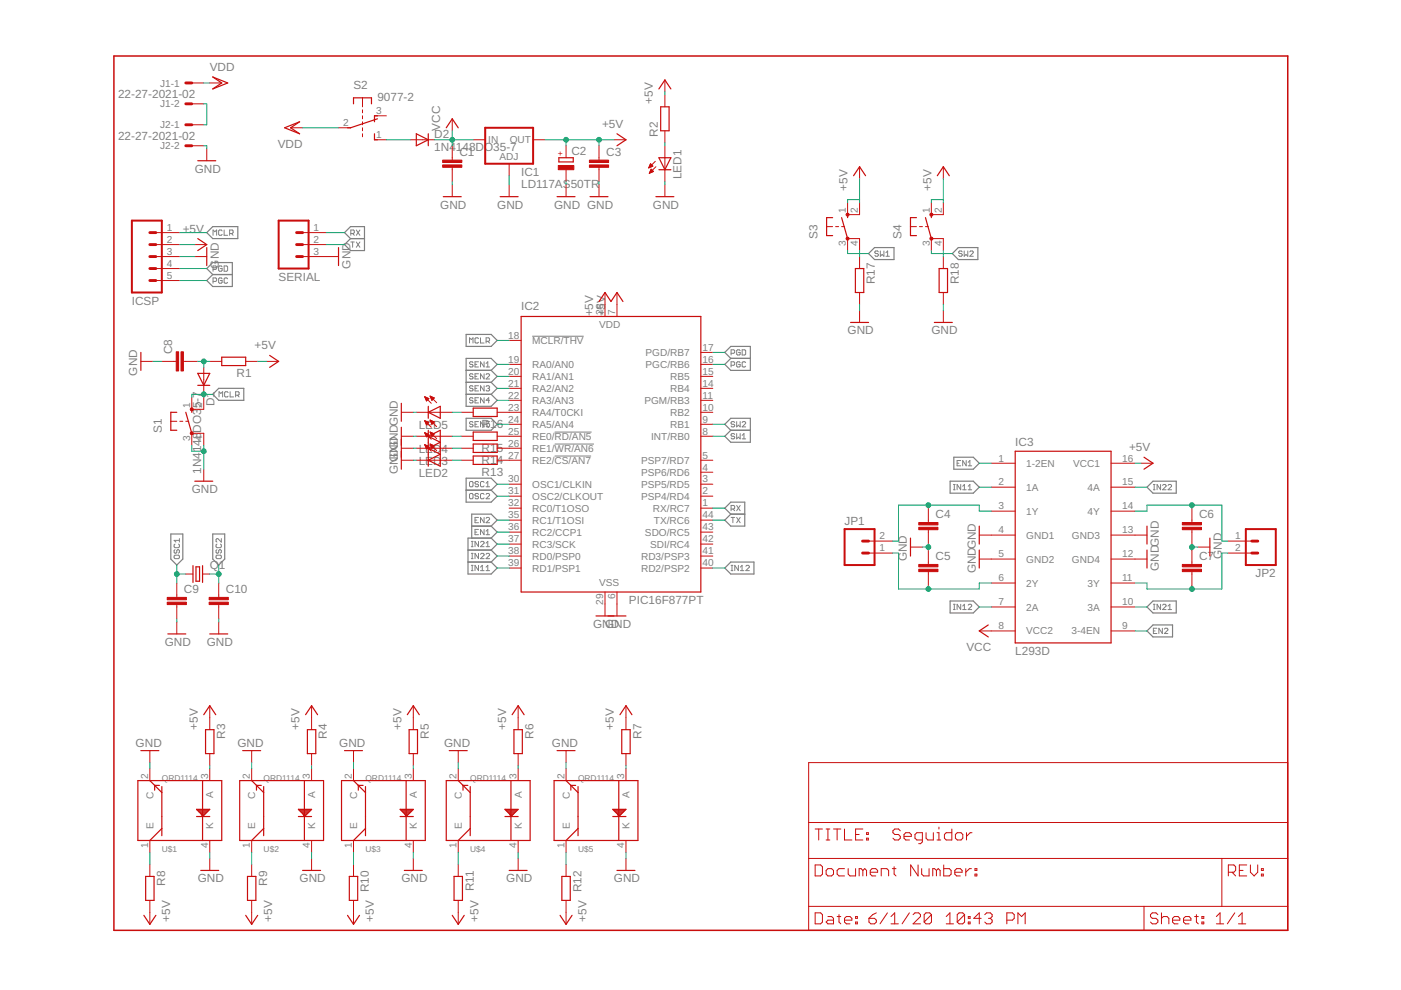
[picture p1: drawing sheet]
<svg xmlns="http://www.w3.org/2000/svg" width="297mm" height="210mm" viewBox="0 0 297 210" stroke-linecap="round" stroke-linejoin="round" font-family="sans-serif">
<g fill="none" stroke="#808080" stroke-width=".21">
<path d="M45.2 49.9v-1.1l.4 .3 .3-.3v1.1M45.2 57.1h.5l.2-.2v-.3l-.2-.2h-.5v1.1M45.2 59.7h.5l.2-.2v-.4l-.2-.2h-.5v1.1M47.1 49l-.2-.2h-.4l-.1 .2v.7l.1 .2h.4l.2-.2M47.1 56.6l-.2-.2h-.4l-.1 .2v.7l.1 .2h.4l.2-.2v-.4h-.4M47.1 59.1l-.2-.2h-.4l-.1 .2v.8l.1 .1h.4l.2-.1v-.4h-.4M47.5 48.8v1.1h.8M47.5 56.4h.6l.2 .2v.7l-.2 .2h-.6zM48.3 59.1l-.2-.2h-.4l-.2 .2v.8l.2 .1h.4l.2-.1M48.7 49.5h.6l.1-.2-.1-.5h-.6v1.1M49.1 49.5l.3 .4M74.4 49.5h.6l.1-.2-.1-.5h-.6v1.1"/>
<path d="M74.4 51.3h.7M74.8 51.3v1.1M74.8 49.5l.3 .4M75.5 51.3l.8 1.1M75.5 48.8l.8 1.1M76.3 51.3l-.8 1.1M76.3 48.8l-.8 1.1M186.2 53.4l-.1-.2h-.4l-.2 .2 .2 .4h.4l.1 .2-.1 .3h-.4l-.2-.2M186.6 53.2v1.1l.4-.3 .4 .3v-1.1M187.8 54.3h.8M187.8 53.6l.4-.4v1.1M204 53.4l-.2-.2h-.3l-.2 .2 .2 .4h.3l.2 .2-.2 .3h-.3l-.2-.2"/>
<path d="M204.4 53.2v1.1l.4-.3 .4 .3v-1.1M205.6 53.4l.2-.2h.4l.2 .2-.8 .9h.8M99.5 72.7v-1.1l.4 .4 .4-.4v1.1M100.3 76.9l-.2-.2-.6 .2 .2 .4h.4l.2 .1-.2 .4-.6-.2M100.3 79.4l-.2-.2-.6 .2 .2 .4h.4l.2 .2-.2 .3-.6-.1M100.7 77.3h.4M100.7 79.8h.4M101.5 71.8l-.2-.2h-.4l-.2 .2v.8l.2 .1h.4l.2-.1M101.5 76.7h-.8v1.1h.8M101.5 79.2h-.8v1.1h.8M101.9 71.6v1.1h.7M102.6 76.7v1.1l-.7-1.1v1.1"/>
<path d="M102.6 79.2v1.1l-.7-1.1v1.1M103.1 72.4h.5l.2-.2v-.4l-.2-.2h-.5v1.1M103.1 79.4l.1-.2h.4l.2 .2v.2l-.7 .7h.7M103.1 77.8h.7M103.1 77.1l.3-.4v1.1M103.4 72.4l.4 .3M112.8 71.3h11M155 74.9h.6l.2-.2v-.4l-.2-.1h-.6v1.1M155 77.4h.6l.2-.1v-.4l-.2-.2h-.6v1.1M156.9 74.3l-.2-.1-.5 .1v.8l.5 .2 .2-.2v-.4h-.4M156.9 76.9l-.2-.2-.5 .2v.7l.5 .2 .2-.2v-.3h-.4M157.4 74.2h.5l.2 .1v.8l-.2 .2h-.5z"/>
<path d="M158.1 76.9l-.2-.2-.5 .2v.7l.1 .2 .6-.2M46.4 84.2v-1.1l.4 .3 .4-.3v1.1M48.4 83.2l-.2-.1h-.4l-.2 .1v.8l.2 .2h.4l.2-.2M48.8 83.1v1.1h.7M50 83.8h.5l.2-.2v-.4l-.2-.1h-.5v1.1M50.3 83.8l.4 .4M100.3 82l-.2-.2-.6 .2 .2 .3h.4l.2 .2-.2 .4-.6-.2M100.3 84.5l-.2-.2-.6 .2 .2 .4h.4l.2 .2-.2 .3-.6-.1M100.3 89.6l-.2-.2h-.4l-.2 .2v.2l.2 .2h.4l.2 .3-.2 .2h-.4l-.2-.2M100.7 84.9h.4M100.7 90h.4M100.7 82.3h.4"/>
<path d="M101.5 81.8h-.8v1.1h.8M101.5 84.3h-.8v1.1h.8M101.5 89.4h-.8v1.1h.8M102.6 81.8v1.1l-.7-1.1v1.1M102.6 84.3v1.1l-.7-1.1v1.1M102.6 89.4v1.1l-.7-1.1v1.1M103.1 82l.1-.2h.4l.2 .2-.2 .3M103.4 82.3h.2M103.6 82.3l.2 .2-.2 .4h-.4l-.1-.2M103.8 89.4h-.7v.6l.3-.2 .4 .2v.3l-.2 .2h-.4l-.1-.2M103.8 84.9h-.7l.5-.6v1.1M117.6 91.6h7.8"/>
<path d="M117.6 94.1h8.3M117.6 96.7h7.7M155.8 89.6l-.2-.2h-.4l-.2 .4 .2 .2h.4l.2 .3-.2 .2h-.4l-.2-.2M155.8 92.1l-.2-.2h-.4l-.2 .4 .2 .2h.4l.2 .4-.2 .1h-.4l-.2-.1M156.2 89.4v1.1l.3-.4 .4 .4v-1.1M156.2 91.9v1.1l.3-.3 .4 .3v-1.1M157.4 89.6l.1-.2h.4l.2 .2v.2l-.7 .7h.7M157.4 93h.7M157.4 92.3l.3-.4v1.1M202.9 98.2h.4M203.7 97.6h-.8v1.2h.8M204.9 97.6v1.2l-.8-1.2v1.2"/>
<path d="M205.3 98l.3-.4v1.2M205.3 98.8h.7M37.1 115.4l-.2 .1v.4l.2 .2h.7l.2-.2v-.4l-.2-.1M37.1 116.5l-.2 .2v.4l.2 .2 .4-.2v-.4l.2-.2 .3 .2v.4l-.2 .2M37.1 117.7h.7l.2 .2v.4l-.2 .1h-.7l-.2-.1v-.4zM38 114.2v.7M38 114.6h-1.1l.4 .3M45.8 117.9l.2-.2h.7l.2 .2v.4l-.2 .1h-.7l-.2-.1zM46 116.5l-.2 .2v.4l.2 .2 .4-.2v-.4l.2-.2 .3 .2v.4l-.2 .2M46 115.4l-.2 .1v.4l.2 .2h.7l.2-.2v-.4l-.2-.1M46.9 114.2v.7l-.7-.7-.4 .2v.4l.2 .1M99.7 102.1h.4l.2 .2v.7l-.2 .2h-.4l-.2-.2v-.7z"/>
<path d="M99.7 104.6h.4l.2 .2v.8l-.2 .1h-.4l-.2-.1v-.8zM99.9 118.4h.4M99.9 119.9h.4M99.9 115.9h.4M99.9 114.8h.4M99.9 117.3h.4M100.1 114.8v1.1M100.1 117.3v1.1M100.1 119.9v1.1M100.7 112.8h.4M100.7 110.3h.4M101.5 102.3l-.2-.2h-.4l-.2 .2 .2 .4h.4l.2 .1-.2 .4h-.4l-.2-.2"/>
<path d="M101.5 104.8l-.2-.2h-.4l-.2 .2 .2 .4h.4l.2 .2-.2 .3h-.4l-.2-.1M101.5 109.7h-.8v1.1h.8M101.5 112.2h-.8v1.2h.8M101.5 114.8v1.1l-.8-1.1v1.1M101.5 117.3v1.1l-.8-1.1v1.1M101.5 119.9v1.1l-.8-1.1v1.1M101.9 117.5l.2-.2h.3l.2 .2v.2l-.7 .7h.7M101.9 115l.2-.2h.3l.2 .2v.2l-.7 .7h.7M102.6 102.3l-.2-.2h-.3l-.2 .2v.7l.2 .2h.3l.2-.2M102.6 104.8l-.2-.2h-.3l-.2 .2v.8l.2 .1h.3l.2-.1M102.6 109.7v1.1l-.7-1.1v1.1M102.6 112.2v1.2l-.7-1.2v1.2"/>
<path d="M103.1 104.8l.1-.2h.4l.2 .2v.2l-.7 .7h.7M103.1 109.9l.1-.2h.4l.2 .2v.2l-.7 .7h.7M103.1 117.5l.1-.2h.4l.2 .2v.2l-.7 .7h.7M103.1 103.2h.7M103.1 102.5l.3-.4v1.1M103.1 112.6l.3-.4v1.2M103.1 115.2l.3-.4v1.1M103.1 113.4h.7M103.1 115.9h.7M155 107.9h.6l.2-.2v-.3l-.2-.2h-.6v1.1M155 119.9h.4M155 109.7h.8"/>
<path d="M155.2 119.9v1.1M155.4 109.7v1.1M155.4 107.9l.4 .4M156.2 109.7l.7 1.1M156.2 107.2l.7 1.1M156.5 119.9v1.1l-.7-1.1v1.1M156.9 109.7l-.7 1.1M156.9 107.2l-.7 1.1M202.1 103.8h.4M202.1 102.7h.4M202.3 102.7v1.1M203.7 102.7v1.1l-.8-1.1v1.1"/>
<path d="M204.1 103.1l.4-.4v1.1M204.1 103.8h.8M205.3 103.8h.7M205.3 103.1l.3-.4v1.1M244.5 103.8h.4M244.5 102.7h.4M244.7 102.7v1.1M246.1 102.7v1.1l-.8-1.1v1.1M246.5 102.9l.2-.2h.3l.2 .2v.2l-.7 .7h.7M247.6 102.9l.2-.2h.4l.2 .2v.2l-.8 .7h.8M99.9 121h.4M101.9 121h.7"/>
<path d="M101.9 120.2l.4-.3v1.1M103.1 120.2l.3-.3v1.1M103.1 121h.7M155 121h.4M157 121h.7M157 120.2l.3-.3v1.1M158.1 120.1l.2-.2h.4l.2 .2v.1l-.8 .8h.8M202.1 129.2h.4M202.1 128.1h.4M202.3 128.1v1.1M203.7 128.1v1.1l-.8-1.1v1.1M204.1 129.2h.8"/>
<path d="M204.1 128.5l.4-.4v1.1M205.3 128.3l.2-.2h.3l.2 .2v.2l-.7 .7h.7M244.5 129.2h.4M244.5 128.1h.4M244.5 133.8h.4M244.7 128.1v1.1M245.3 133.2h-.8v1.1h.8M246.1 128.1v1.1l-.8-1.1v1.1M246.4 133.2v1.1l-.7-1.1v1.1M246.5 128.3l.2-.2h.3l.2 .2v.2l-.7 .7h.7M246.9 133.4l.2-.2h.3l.2 .2v.2l-.7 .7h.7M247.6 129.2h.8"/>
<path d="M247.6 128.5l.4-.4v1.1"/>
</g>
<g fill="none" stroke="#808080" stroke-width=".25">
<path d="M43.8 49.3l1.3-1.3h5.3v2.6h-5.3zM43.8 56.9l1.3-1.2h4.2v5h-4.2l-1.3-1.2 1.3-1.3zM45.1 58.2h4.2M73 49.3l1.3-1.3h3v5.1h-3l-1.3-1.2 1.3-1.3zM74.3 50.6h3M185.4 52.5h4.1v2.5h-4.1l-1.3-1.2zM201.9 53.8l1.3-1.3h4.1v2.5h-4.1zM98.8 70.9h5.3l1.3 1.3-1.3 1.2h-5.3zM98.8 78.5h5.3M104.1 78.5l1.3-1.2-1.3-1.3h-5.3v10.1h5.3l1.3-1.2-1.3-1.3M104.1 78.5l1.3 1.3-1.3 1.3M153.7 74.7l1.2-1.3h4.2v5.1h-4.2l-1.2-1.2 1.2-1.3z"/>
<path d="M154.9 76h4.2M45.1 83.6l1.3-1.3h5.3v2.6h-5.3zM98.8 88.7h5.3l1.3 1.3-1.3 1.2h-5.3zM98.8 81.1h5.3M98.8 83.6h5.3M104.1 81.1l1.3 1.2-1.3 1.3M153.7 90l1.2-1.3h4.2v5.1h-4.2l-1.2-1.3 1.2-1.3zM154.9 91.2h4.2M202.2 96.9h4.2l1.2 1.3-1.2 1.3h-4.2zM36.2 113.2h2.6v5.3l-1.3 1.3-1.3-1.3zM45.1 113.2h2.5v5.3l-1.2 1.3-1.3-1.3zM98.8 101.4h5.3l1.3 1.3-1.3 1.2 1.3 1.3-1.3 1.3h-5.3z"/>
<path d="M98.8 103.9h5.3M99.2 119.2h4.9M99.2 116.6h4.9M100 111.5h4.1M104.1 114.1h-4.9v7.6h4.9l1.3-1.3-1.3-1.2M104.1 111.5l1.3 1.3-1.3 1.3M104.1 111.5l1.3-1.2-1.3-1.3h-4.1v5.1M104.1 114.1l1.3 1.3-1.3 1.2M104.1 116.6l1.3 1.3-1.3 1.3M153.7 107.7l1.2-1.2h3v5h-3l-1.2-1.2 1.2-1.3zM154.9 109h3M201.4 102h5l1.2 1.3-1.2 1.3h-5z"/>
<path d="M243.2 103.3l1.3-1.3h4.9v2.6h-4.9zM153.7 120.4l1.2-1.2h5v2.5h-5zM201.4 127.4h5l1.2 1.3-1.2 1.3h-5zM243.2 128.7l1.3-1.3h4.9v2.6h-4.9zM243.2 133.8l1.3-1.3h4.1v2.5h-4.1z"/>
</g>
<path d="M24.2 11.9h248.8v185.4h-248.8z" fill="none" stroke="#c90d0c" stroke-width=".32"/>
<g fill="none" stroke="#c90d0c" stroke-width=".21">
<path d="M40.7 17.6h2.5M44.5 17.6h2.5M141 17v2.5M40.7 22h2.5M40.7 26.5h2.5M40.7 30.9h2.5M43.8 31.5v2.6M61.6 27.1h2.6M71.8 27.1h2.5M76.9 20.7v1.9M76.9 23.3v.6M76.9 24.6v.6"/>
<path d="M76.9 25.8v.7M76.9 27.1v.6M76.9 28.4v.6M79.4 29.6h2.5M79.4 24.6h2.5M87 29.6h5.1M95.9 25.2v2.5M95.9 30.9v3.1M95.9 35.5v3M95.9 39.2v2.5M100.3 29.6h2.6M107.9 34.7v2.6"/>
<path d="M107.9 39.2v2.5M113 29.6h2.6M120 30.9v2.5M120 36v2.5M120 39.2v2.5M127 30.9v3.1M127 35.5v3M127 39.2v2.5M130.2 29.6h2.5M137.6 35.5h.2M137.6 35.4h.5M137.7 35.3h.7"/>
<path d="M137.7 36.7h.1M137.7 36.6h.4M137.8 35.1h.5M137.8 35h.4M137.8 36.5h.5M137.8 34.9h.3M137.8 36.3h.7M137.9 34.8h.1M137.9 36.2h.5M137.9 34.7l.5 .5-.9 .4zM137.9 36.1h.4M138 36h.2"/>
<path d="M138.6 36.4l-.6-.5-.3 .8M138.6 36.4l-.9 .3M138.9 34.2l-1.4 1.4M139.1 35.3l-1.4 1.4M141 20.1v2.5M141 27.7v2.6M141 30.9v7.6M141 39.2v2.5M182.2 35.3v2.6M200 35.3v2.6M33 51.9h5.1M33 54.4h5.1"/>
<path d="M33 49.3h5.1M33 56.9h5.1M33 59.5h5.1M41.3 51.9h2.5M41.3 54.4h2.5M64.2 51.9h5M64.2 54.4h7.6M64.2 49.3h5M175.3 48h1.2M177.2 48h.6M178.4 48h.7M179.7 43v2.5h2.5v-2.5"/>
<path d="M179.7 53.1v-2.5h2.5v2.5M182.2 54.4v2.5M193 48h1.3M194.9 48h.7M196.2 48h.6M197.5 43v2.5h2.5v-2.5M197.5 53.1v-2.5h2.5v2.5M200 54.4v2.5M29.9 76.6h2.5M34.3 76.6h3.1M38.9 76.6h3M43.2 77.9v5.1"/>
<path d="M44.5 76.6h2.5M52.1 76.6h2.5M56.5 76.6h2.6M107.9 72.2h2.6M107.9 77.3h2.6M107.9 79.8h2.6M128.3 62v5.1M130.8 62v5.1M148.6 77.3h2.5M148.6 79.8h2.5M148.6 74.7h2.5M182.2 62v2.6"/>
<path d="M182.2 65.8v2.6M200 62v2.6M200 65.8v2.6M36.2 89.3h1.3M38.1 89.3h.7M39.4 89.3h.6M40.7 84.2v2.6h2.5v-2.6M40.7 94.4v-2.5h2.5v2.5M43.2 99.5v2.5M85.1 87.4h2.5M85.1 92.5h2.5M85.1 95h2.5"/>
<path d="M85.1 97.6h2.5M88.3 87.4h7.6M88.3 92.5h7.6M88.3 95h7.6M88.3 97.6h7.6M90 94.3l1.4 1.4M90 94.3l.9 .4-.5 .5zM90 91.7l1.4 1.4M90 91.7l.9 .4-.5 .5zM90 89.2l1.4 1.4M90 89.2l.9 .4-.5 .5zM90 84.1l1.4 1.4"/>
<path d="M90 84.1l.9 .4-.5 .5zM90.1 89.3h.2M90.1 94.4h.2M90.1 91.8h.2M90.1 84.2h.2M90.1 94.5h.4M90.1 91.9h.5M90.1 89.4h.5M90.1 84.3h.5M90.2 94.6h.6M90.2 92.1h.6M90.2 89.5h.6"/>
<path d="M90.2 84.5h.7M90.3 94.7h.6M90.3 92.2h.6M90.3 89.7h.6M90.3 84.6h.5M90.3 94.8h.4M90.3 92.3h.4M90.3 89.8h.4M90.3 84.7h.4M90.3 95h.3M90.4 84.8h.2M90.4 92.4h.2"/>
<path d="M90.4 89.9h.2M90.4 95.1h.1M90.4 92.6h.1M90.4 90h.1M90.4 85h.1M91.2 94.1l1.4 1.4M91.2 94.1l.9 .4-.5 .5zM91.2 91.6l1.4 1.4M91.2 91.6l.9 .4-.5 .5zM91.2 89.1l1.4 1.4M91.2 89.1l.9 .4-.5 .5zM91.2 84l1.4 1.4"/>
<path d="M91.2 84l.9 .4-.5 .5M91.2 84l.4 .9M91.2 94.2h.2M91.2 91.7h.2M91.2 89.2h.2M91.2 84.1h.3M91.3 89.3h.4M91.3 94.4h.4M91.3 91.8h.4M91.3 84.2h.5M91.3 94.5h.7M91.3 91.9h.7"/>
<path d="M91.3 89.4h.7M91.4 84.3h.6M91.4 94.6h.6M91.4 92.1h.6M91.4 89.5h.6M91.4 84.5h.6M91.4 94.7h.5M91.4 92.2h.5M91.4 89.7h.5M91.5 84.6h.4M91.5 94.8h.3M91.5 92.3h.3"/>
<path d="M91.5 89.8h.3M91.5 84.7h.2M91.5 95h.2M91.5 92.4h.1M91.5 89.9h.1M91.6 84.8h.1M97.8 87.4h2.5M97.8 92.5h2.5M97.8 95h2.5M97.8 97.6h2.5M105.4 87.4h5.1M105.4 92.5h5.1"/>
<path d="M105.4 95h5.1M105.4 97.6h5.1M107.9 82.3h2.6M107.9 84.9h2.6M107.9 90h2.6M148.6 82.3h2.5M148.6 84.9h2.5M148.6 87.4h2.5M148.6 90h2.5M148.6 92.5h2.5M148.6 97.6h2.5M210.2 98.2h5"/>
<path d="M235.6 98.2h5M241.9 98.2h2.6M107.9 102.7h2.6M107.9 105.2h2.6M107.9 107.7h2.6M107.9 110.3h2.6M107.9 112.8h2.6M107.9 115.4h2.6M107.9 117.9h2.6M148.6 102.7h2.5M148.6 105.2h2.5M148.6 107.7h2.5"/>
<path d="M148.6 110.3h2.5M148.6 112.8h2.5M148.6 115.4h2.5M148.6 117.9h2.5M148.6 100.1h2.5M184.1 117.3h5.1M184.1 114.7h5.1M193 116h2.6M196.8 107.7v3.1M196.8 112.3v3.1M196.8 116.6v3.1M207.6 113.5h7.6"/>
<path d="M207.6 118.5h7.6M210.2 103.3h5M210.2 108.4h5M235.6 103.3h5M235.6 108.4h5M235.6 113.5h7.6M235.6 118.5h7.6M252.7 107.7v3.1M252.7 112.3v3.1M252.7 116.6v3.1M254 116h2.5M260.3 117.3h5.1"/>
<path d="M260.3 114.7h5.1M37.5 123.6v3.1M37.5 128.2v3M37.5 131.9v2.5M39.4 121.7h1.5M42.9 121.7h1.6M46.4 123.6v3.1M46.4 128.2v3M46.4 131.9v2.5M107.9 120.4h2.6M128.3 125.5v5.1M130.8 125.5v5.1"/>
<path d="M148.6 120.4h2.5M196.8 121.2v3M207.6 133.8h7.6M210.2 123.6h5M210.2 128.7h5M235.6 123.6h5M235.6 128.7h5M235.6 133.8h5M252.7 121.2v3M31.8 159.2v2.5M44.5 149.6v5.1M44.5 159.8v2.5"/>
<path d="M53.4 159.2v2.5M66.1 149.6v5.1M66.1 159.8v2.5M75 159.2v2.5M87.6 149.6v5.1M87.6 159.8v2.5M97.2 159.2v2.5M109.9 149.6v5.1M109.9 159.8v2.5M120 159.2v2.5M132.7 149.6v5.1M132.7 159.8v2.5"/>
<path d="M31.8 163v2.5M31.8 178.2v2.5M44.5 163v2.5M44.5 178.2v2.5M53.4 163v2.5M53.4 178.2v2.5M66.1 163v2.5M66.1 178.2v2.5M75 163v2.5M75 178.2v2.5M87.6 163v2.5M87.6 178.2v2.5"/>
<path d="M97.2 163v2.5M97.2 178.2v2.5M109.9 163v2.5M109.9 178.2v2.5M120 163v2.5M120 178.2v2.5M132.7 163v2.5M132.7 178.2v2.5M171.4 161.7h101.6v35.6h-101.6zM171.4 174.4h101.6M172.8 175.8h1.6M173.6 175.8v2.3"/>
<path d="M175.2 175.8h.7M175.2 178.1h.7M175.5 175.8v2.3M176.7 175.8h1.6M177.5 175.8v2.3M179 175.8v2.3h1.6M181.4 176.9h.8M182.9 175.8h-1.5v2.3h1.5M183.7 177.7h.4v.4h-.4zM183.7 176.6h.4v.3h-.4zM190.9 176.1l-.4-.3h-.8l-.4 .3v.5l.4 .3h.8l.4 .4v.4l-.4 .4h-.8l-.4-.4M191.7 177.3h1.5v-.4l-.4-.3h-.8l-.3 .3v.8l.3 .4h.8"/>
<path d="M195.6 178.1h-1.2l-.4-.4v-.8l.4-.3h1.2v1.9l-.4 .4h-.4M196.3 176.6v1.1l.4 .4h1.2v-1.5M198.7 178.1h.8M198.7 176.6h.4v1.5M199.1 175.4v.4M201.8 175.8v2.3h-1.2l-.4-.4v-.8l.4-.3h1.2M202.6 176.9l.4-.3h.8l.3 .3v.8l-.3 .4h-.8l-.4-.4zM204.9 176.6v1.5M206.1 176.6h-.4l-.8 .7M31.8 183.3v2.5M31.8 190.9v5.1M44.5 182v2.6"/>
<path d="M53.4 183.3v2.5M53.4 190.9v5.1M66.1 182v2.6M75 183.3v2.5M75 190.9v5.1M87.6 182v2.6M97.2 183.3v2.5M97.2 190.9v5.1M109.9 182v2.6M120 183.3v2.5M120 190.9v5.1M132.7 182v2.6"/>
<path d="M171.4 182h101.6M171.4 192.2h101.6M172.8 183.4h1.2l.4 .4v1.5l-.4 .4h-1.2zM172.8 193.5h1.2l.4 .4v1.6l-.4 .4h-1.2zM175.2 184.6l.3-.4h.8l.4 .4v.7l-.4 .4h-.8l-.3-.4zM175.5 194.3h.8l.4 .4v1.2h-1.2l-.3-.4 .3-.4h1.2M177.5 194.3h.8M177.9 193.9v1.6l.4 .4M179 195.1h1.6v-.4l-.4-.4h-.7l-.5 .4v.8l.5 .4h.7M179 184.2h-1.1l-.4 .4v.7l.4 .4h1.1M179.8 184.2v1.1l.4 .4h1.2v-1.5M181.4 195.5h.4v.4h-.4z"/>
<path d="M181.4 194.3h.4v.4h-.4zM182.9 184.6l-.3-.4h-.4v1.5M182.9 184.6l.4-.4 .4 .4v1.1M182.9 184.6v1.1M184.2 194.7h1.2l.4 .4v.4l-.4 .4h-.8l-.4-.4zM184.5 184.9h1.6v-.3l-.4-.4h-.8l-.4 .4v.7l.4 .4h.8M185.8 193.5l-.8 .4-.8 .8M186.8 185.7v-1.5h1.2l.4 .4v1.1M188.2 193.5l-1.6 2.4M188.9 195.9h1.6M188.9 194.3l.8-.8v2.4M189.2 184.2h.8"/>
<path d="M189.6 183.8v1.5l.4 .4M192.8 193.5l-1.5 2.4M193.6 193.9l.4-.4h.8l.4 .4v.4l-1.6 1.6h1.6M194.6 183.4v2.3l-1.5-2.3v2.3M195.4 184.2v1.1l.4 .4h1.2v-1.5M197.5 193.9v1.6l-.4 .4h-.8l-.4-.4M197.5 193.9l-.4-.4h-.8l-.4 .4v1.6M197.5 193.9l-1.6 1.6M198.5 184.6l-.4-.4h-.3v1.5M198.5 184.6v1.1M198.5 184.6l.4-.4 .4 .4v1.1M200.1 183.4v2.3h1.2l.4-.4v-.7l-.4-.4h-1.2"/>
<path d="M200.6 195.9h1.6M200.6 194.3l.8-.8v2.4M202.4 184.9h1.6v-.3l-.4-.4h-.8l-.4 .4v.7l.4 .4h.8M204.5 193.9v1.6l-.4 .4h-.8l-.4-.4M204.5 193.9l-.4-.4h-.8l-.4 .4v1.6M204.5 193.9l-1.6 1.6M204.8 184.2v1.5M205.3 195.5h.4v.4h-.4zM205.3 194.3h.4v.4h-.4zM206 184.2h-.5l-.7 .7M206.7 185.3h.4v.4h-.4zM206.7 184.2h.4v.4h-.4z"/>
<path d="M208 194.7h-1.5l1.1-1.2v2.4M208.8 193.9l.4-.4h.8l.4 .4v.4l-.4 .4M209.6 194.7h.4M210 194.7l.4 .4v.4l-.4 .4h-.8l-.4-.4M213.5 195.1h1.2l.3-.4v-.8l-.3-.4h-1.2v2.4M215.8 195.9v-2.4l.8 .8 .8-.8v2.4M242.5 192.2v5.1M245.5 193.9l-.4-.4h-.8l-.4 .4v.4l.4 .4h.8l.4 .4v.4l-.4 .4h-.8l-.4-.4M246.3 194.7l.4-.4h.7l.4 .4v1.2M246.3 193.5v2.4M248.6 195.1h1.5v-.4l-.3-.4h-.8l-.4 .4v.8l.4 .4h.8M250.9 195.1h1.6v-.4l-.4-.4h-.8l-.4 .4v.8l.4 .4h.8"/>
<path d="M253.3 194.3h.8M253.7 193.9v1.6l.4 .4M254.8 195.5h.4v.4h-.4zM254.8 194.3h.4v.4h-.4zM257.9 195.9h1.5M257.9 194.3l.8-.8v2.4M259.1 182v10.2M260.4 184.9h1.2l.4-.3v-.8l-.4-.4h-1.2v2.3M261.2 184.9l.8 .8M261.8 193.5l-1.6 2.4M262.6 195.9h1.5M262.6 194.3l.8-.8v2.4"/>
<path d="M262.8 184.6h.7M264.3 183.4h-1.5v2.3h1.5M265.1 183.4v1.5l.8 .8 .8-.8v-1.5M267.4 185.3h.4v.4h-.4zM267.4 184.2h.4v.4h-.4z"/>
</g>
<path d="M102.9 27.1h10.1v7.6h-10.1zM28 46.8h6.3v15.2h-6.3zM59.1 46.8h6.3v10.1h-6.3zM179.1 112.2h6.3v7.6h-6.3zM264.1 112.2h6.4v7.6h-6.4z" fill="none" stroke="#c90d0c" stroke-width=".42"/>
<g fill="none" stroke="#c90d0c" stroke-width=".25">
<path d="M45.1 16.3l3.2 1.3-3.2 1.3 1.9-1.3zM139.7 18.9l1.3-1.9 1.2 1.9M41.9 34.1h3.8M60.3 27.1l3.2-1.3-1.9 1.3 1.9 1.3zM75 22v-1.3h3.8v1.3M79.4 28.4v1.2h.6M80 25.2l-5.7 1.9h-.6M80 24.6h-.6v1.2M88.3 28.4l2.5 1.2-2.5 1.3zM90.8 28.4v2.5M94.6 27.1l1.3-1.9 1.3 1.9M118.5 33.4h3v.9h-3z"/>
<path d="M130.8 28.4l1.9 1.2-1.9 1.3M139.7 33.4h2.5l-1.2 2.6zM139.7 36h2.5M140.1 22.6h1.8v5.1h-1.8zM181 37.3l1.2-2 1.3 2M198.7 37.3l1.3-2 1.3 2M41.9 50.6l1.9 1.3-1.9 1.2M43.8 52.5v3.8M71.8 52.5v3.8M94 41.7h3.8M106 41.7h3.9M118.1 41.7h3.8"/>
<path d="M125.1 41.7h3.8M139.1 41.7h3.8M176.5 46.1h-1.2v3.9h1.2M178.4 46.1l1.3 4.5M179.7 45.5v.6M181.4 56.9h1.7v5.1h-1.7zM194.3 46.1h-1.3v3.9h1.3M196.2 46.1l1.3 4.5M197.5 45.5v.6M199.1 56.9h1.8v5.1h-1.8zM29.9 74.7v3.8M41.9 79.2h2.6l-1.3 2.5z"/>
<path d="M47 75.7h5.1v1.8h-5.1zM57.2 75.4l1.9 1.2-1.9 1.3M110.5 67.1h38.1v58.4h-38.1zM127 63.9l1.3-1.9 1.2 1.9 1.3-1.9 1.3 1.9M180.3 68.4h3.8M198.1 68.4h3.8M37.5 87.4h-1.3v3.8h1.3M39.4 87.4l1.3 4.5M40.7 86.8v.6M41.9 81.7h2.6M85.1 85.5v3.8M85.1 90.6v8.9"/>
<path d="M90.8 86.1v2.6M90.8 91.2v7.6M90.8 92.5l2.5-1.3v7.6l-2.5-1.2 2.5-1.3-2.5-1.3 2.5-1.2zM90.8 87.4l2.5-1.3v2.6zM100.3 96.7h5.1v1.8h-5.1zM100.3 86.5h5.1v1.8h-5.1zM100.3 91.6h5.1v1.8h-5.1zM100.3 94.1h5.1v1.8h-5.1zM215.2 95.7h20.4v40.6h-20.4zM242.5 96.9l2 1.3-2 1.3M40.9 119.9v3.6M41.3 102h3.8"/>
<path d="M42.9 119.9v3.6M193 114.1v3.8M207.6 111.5v3.9M207.6 116.6v3.8M243.2 111.5v3.9M243.2 116.6v3.8M256.5 114.1v3.8M35.6 134.4h3.8M41.6 120.2h.7v3h-.7zM44.5 134.4h3.8M126.4 130.6h6.3M209.5 132.5l-1.9 1.3 1.9 1.2"/>
<path d="M29.9 159.2h3.8M43.2 151.5l1.3-1.9 1.2 1.9M43.6 154.7h1.8v5.1h-1.8zM51.5 159.2h3.8M64.8 151.5l1.3-1.9 1.2 1.9M65.2 154.7h1.8v5.1h-1.8zM73 159.2h3.9M86.4 151.5l1.2-1.9 1.3 1.9M86.7 154.7h1.8v5.1h-1.8zM95.2 159.2h3.9M108.6 151.5l1.3-1.9 1.2 1.9M109 154.7h1.7v5.1h-1.7z"/>
<path d="M118.1 159.2h3.8M131.4 151.5l1.3-1.9 1.3 1.9M131.8 154.7h1.8v5.1h-1.8zM29.2 165.5h17.8v12.7h-17.8zM31.8 165.5l2.5 2.5M33.8 166.5h-1v1M34.3 166.8v10.4M34.3 175.7l-2.5 2.5M41.7 173.1h2.8M41.7 171.6h2.8l-1.6 1.5-.2-.5zM41.8 171.7h2.6M42 171.9h2.2"/>
<path d="M42.2 172.1h1.7M42.4 172.4h1.3M42.7 172.6h.8M42.8 172.8h.5M42.9 173h.1M42.9 165.5v12.7M50.8 165.5h17.8v12.7h-17.8zM53.4 165.5l2.5 2.5M55.4 166.5h-1v1M55.9 166.8v10.4M55.9 175.7l-2.5 2.5M63.3 173.1h2.8"/>
<path d="M63.3 171.6h2.8l-1.6 1.5-.2-.5zM63.4 171.7h2.6M63.6 171.9h2.1M63.8 172.1h1.7M64 172.4h1.3M64.2 172.6h.9M64.4 172.8h.5M64.5 173h.1M64.5 165.5v12.7M72.4 165.5h17.8v12.7h-17.8zM75 165.5l1 1M76 166.5h1"/>
<path d="M76 166.5l1.5 1.5M76 166.5v1M77.5 166.8v10.4M77.5 175.7l-2.5 2.5M84.8 173.1h2.8M84.8 171.6h2.8l-1.5 1.5-.2-.5zM84.9 171.7h2.6M85.2 171.9h2.1M85.4 172.1h1.7M85.6 172.4h1.3M85.8 172.6h.9M86 172.8h.4"/>
<path d="M86.1 173h.1M86.1 165.5v12.7M94.6 165.5h17.8v12.7h-17.8zM97.2 165.5l2.5 2.5M99.2 166.5h-1v1M99.7 166.8v10.4M99.7 175.7l-2.5 2.5M107.1 173.1h2.8M107.1 171.6h2.8l-1.6 1.5-.2-.5zM107.2 171.7h2.6M107.4 171.9h2.1M107.6 172.1h1.7"/>
<path d="M107.8 172.4h1.3M108.1 172.6h.8M108.2 172.8h.4M108.3 173h.1M108.3 165.5v12.7M117.5 165.5h17.8v12.7h-17.8zM120 165.5l2.6 2.5M122 166.5h-1v1M122.6 166.8v10.4M122.6 175.7l-2.6 2.5M129.9 173.1h2.8M129.9 171.6h2.8l-1.5 1.5-.3-.5z"/>
<path d="M130 171.7h2.6M130.2 171.9h2.2M130.5 172.1h1.7M130.7 172.4h1.3M130.9 172.6h.8M131 172.8h.5M131.1 173h.2M131.2 165.5v12.7M30.5 194.1l1.3 1.9 1.2-1.9M30.9 185.8h1.8v5.1h-1.8zM42.6 184.6h3.8M52.1 194.1l1.3 1.9 1.2-1.9"/>
<path d="M52.5 185.8h1.8v5.1h-1.8zM64.2 184.6h3.8M73.7 194.1l1.3 1.9 1.2-1.9M74.1 185.8h1.7v5.1h-1.7zM85.7 184.6h3.8M95.9 194.1l1.3 1.9 1.2-1.9M96.3 185.8h1.7v5.1h-1.7zM107.9 184.6h3.9M118.7 194.1l1.3 1.9 1.3-1.9M119.1 185.8h1.8v5.1h-1.8zM130.8 184.6h3.8"/>
</g>
<g fill="#c90d0c" stroke="#c90d0c" stroke-width=".21">
<path d="M93.9 35h4v.5h-4z"/>
<path d="M93.9 34h4v.5h-4z"/>
<path d="M118.4 35.1h3.3v.9h-3.3z"/>
<path d="M125 35h4v.5h-4z"/>
<path d="M125 34h4v.5h-4z"/>
<path d="M194.8 111.8h4.1v.5h-4.1z"/>
<path d="M194.8 110.8h4.1v.5h-4.1z"/>
<path d="M194.8 120.7h4.1v.5h-4.1z"/>
<path d="M194.8 119.7h4.1v.5h-4.1z"/>
<path d="M250.7 111.8h4v.5h-4z"/>
<path d="M250.7 110.8h4v.5h-4z"/>
<path d="M250.7 120.7h4v.5h-4z"/>
<path d="M250.7 119.7h4v.5h-4z"/>
<path d="M38.4 74.6h.5v4.1h-.5z"/>
<path d="M37.4 74.6h.5v4.1h-.5z"/>
<path d="M35.5 127.7h4v.5h-4z"/>
<path d="M35.5 126.7h4v.5h-4z"/>
<path d="M44.3 127.7h4.1v.5h-4.1z"/>
<path d="M44.3 126.7h4.1v.5h-4.1z"/>
</g>
<g fill="none" stroke="#c90d0c" stroke-width=".61">
<path d="M39.4 17.6h1.3M39.4 22h1.3M39.4 26.5h1.3M39.4 30.9h1.3M31.8 54.4h1.2M31.8 51.9h1.2M31.8 49.3h1.2M31.8 59.5h1.2M31.8 56.9h1.2M62.9 54.4h1.3M62.9 51.9h1.3M62.9 49.3h1.3"/>
<path d="M182.9 114.7h1.2M182.9 117.3h1.2M265.4 114.7h1.3M265.4 117.3h1.3"/>
</g>
<g fill="#c90d0c" stroke="#c90d0c" stroke-width=".21">
<path d="M197.2 50.4h.5v.4h-.5z" fill-rule="evenodd"/>
<path d="M197.2 45.3h.5v.4h-.5z" fill-rule="evenodd"/>
<circle cx="40.7" cy="91.9" r=".33"/>
<circle cx="40.7" cy="86.8" r=".33"/>
<circle cx="179.7" cy="50.6" r=".33"/>
<circle cx="179.7" cy="45.5" r=".33"/>
</g>
<g fill="none" stroke="#0dab76" stroke-width=".21">
<path d="M43.2 17.6h1.3M141 19.5v.6M43.2 30.9h.6v.6M43.2 22h.6v4.5h-.6M64.2 27.1h7.6M81.9 29.6h5.1M92.1 29.6h8.2M95.9 27.7v3.2M95.9 38.5v.7M107.9 37.3v1.9M115.6 29.6h14.6M120 29.6v1.3"/>
<path d="M120 38.5v.7M127 29.6v1.3M127 38.5v.7M141 30.3v.6M141 38.5v.7M182.2 37.9v5.1M200 37.9v5.1M38.1 51.9h3.2M38.1 54.4h3.2M38.1 49.3h5.7M38.1 56.9h5.7M38.1 59.5h5.7"/>
<path d="M69.2 51.9h3.8M69.2 49.3h3.8M179.7 53.1v.7h4.4M182.2 53.1v1.3M182.2 42.3h-2.5v.7M197.5 53.1v.7h4.4M200 42.3h-2.5v.7M200 53.1v1.3M32.4 76.6h1.9M41.9 76.6h2.6M43.2 76.6v1.3M54.6 76.6h1.9"/>
<path d="M105.4 72.2h2.5M105.4 77.3h2.5M105.4 79.8h2.5M151.1 74.7h2.6M151.1 77.3h2.6M182.2 64.6v1.2M200 64.6v1.2M40.7 94.4v1.3h2.5M43.2 83v1.2M43.2 94.4v5.1M45.1 83.6h-4.4v.6M87.6 97.6h.7"/>
<path d="M87.6 95h.7M87.6 92.5h.7M87.6 87.4h.7M95.9 97.6h1.9M95.9 95h1.9M95.9 92.5h1.9M95.9 87.4h1.9M105.4 84.9h2.5M105.4 90h2.5M105.4 82.3h2.5M151.1 92.5h2.6M151.1 90h2.6"/>
<path d="M207.6 98.2h2.6M240.6 98.2h1.3M37.5 119.8v3.8M46.4 119.8v3.8M105.4 102.7h2.5M105.4 105.2h2.5M105.4 112.8h2.5M105.4 115.4h2.5M105.4 110.3h2.5M105.4 117.9h2.5M151.1 110.3h2.6M151.1 107.7h2.6"/>
<path d="M189.2 117.3h1.3v7.6h17.1v-1.3h2.6M195.6 116h1.2M196.8 107.1v.6M196.8 115.4v1.2M207.6 103.3h2.6M210.2 108.4h-2.6v-1.3h-17.1v7.6h-1.3M240.6 108.4h2.6v-1.3h15.9v7.6h1.2M240.6 103.3h2.6M252.7 116h1.3M252.7 107.1v.6M252.7 115.4v1.2M260.3 117.3h-1.2v7.6h-15.9v-1.3h-2.6"/>
<path d="M37.5 131.2v.7M37.5 121.7h1.9M44.5 121.7h1.9M46.4 131.2v.7M105.4 120.4h2.5M151.1 120.4h2.6M196.8 124.2v.7M207.6 128.7h2.6M240.6 128.7h2.6M240.6 133.8h2.6M252.7 124.2v.7M31.8 161.7v1.3"/>
<path d="M44.5 162.3v.7M53.4 161.7v1.3M66.1 162.3v.7M75 161.7v1.3M87.6 162.3v.7M97.2 161.7v1.3M109.9 162.3v.7M120 161.7v1.3M132.7 162.3v.7M31.8 180.7v2.6M44.5 180.7v1.3M53.4 180.7v2.6"/>
<path d="M66.1 180.7v1.3M75 180.7v2.6M87.6 180.7v1.3M97.2 180.7v2.6M109.9 180.7v1.3M120 180.7v2.6M132.7 180.7v1.3"/>
</g>
<g fill="#0dab76" stroke="#0dab76" stroke-width=".21">
<circle cx="120" cy="29.6" r=".51"/>
<circle cx="127" cy="29.6" r=".51"/>
<circle cx="196.8" cy="116" r=".51"/>
<circle cx="252.7" cy="116" r=".51"/>
<circle cx="43.2" cy="95.7" r=".51"/>
<circle cx="196.8" cy="107.1" r=".51"/>
<circle cx="196.8" cy="124.9" r=".51"/>
<circle cx="252.7" cy="107.1" r=".51"/>
<circle cx="252.7" cy="124.9" r=".51"/>
<circle cx="43.2" cy="83.6" r=".51"/>
<circle cx="43.2" cy="76.6" r=".51"/>
<circle cx="37.5" cy="121.7" r=".51"/>
<circle cx="46.4" cy="121.7" r=".51"/>
<circle cx="95.9" cy="29.6" r=".51"/>
</g>
<g font-size="2.5" fill="#808080">
<text x="44.5" y="15">VDD</text>
<text x="25" y="20.8">22-27-2021-02</text>
<text x="74.9" y="18.8">S2</text>
<text x="80" y="21.4">9077-2</text>
<text x="138.4" y="22" transform="rotate(-90 138.4 22)">+5V</text>
<text x="25" y="29.6">22-27-2021-02</text>
<text x="92.1" y="29.2">D2</text>
<text x="93.4" y="27.7" transform="rotate(-90 93.4 27.7)">VCC</text>
<text x="127.6" y="27.1">+5V</text>
<text x="139.5" y="29" transform="rotate(-90 139.5 29)">R2</text>
<text x="58.9" y="31.4">VDD</text>
<text x="92.1" y="32">1N4148DO35-7</text>
<text x="97.4" y="33.1">C1</text>
<text x="121.2" y="33">C2</text>
<text x="128.5" y="33.1">C3</text>
<text x="41.3" y="36.6">GND</text>
<text x="110.5" y="39.8">LD117AS50TR</text>
<text x="110.5" y="37.3">IC1</text>
<text x="144.5" y="38" transform="rotate(-90 144.5 38)">LED1</text>
<text x="179.7" y="40.4" transform="rotate(-90 179.7 40.4)">+5V</text>
<text x="197.5" y="40.4" transform="rotate(-90 197.5 40.4)">+5V</text>
<text x="93.4" y="44.2">GND</text>
<text x="105.4" y="44.2">GND</text>
<text x="117.5" y="44.2">GND GND</text>
<text x="138.4" y="44.2">GND</text>
<text x="38.8" y="49.3">+5V</text>
<text x="173.3" y="50.6" transform="rotate(-90 173.3 50.6)">S3</text>
<text x="191.1" y="50.6" transform="rotate(-90 191.1 50.6)">S4</text>
<text x="46.4" y="56.9" transform="rotate(-90 46.4 56.9)">G</text>
<text x="46.4" y="55" transform="rotate(-90 46.4 55)">ND</text>
<text x="59.1" y="59.5">SERIAL</text>
<text x="74.3" y="56.9" transform="rotate(-90 74.3 56.9)">GND</text>
<text x="28" y="64.6">ICSP</text>
<text x="110.5" y="65.8">IC2</text>
<text x="185.5" y="60.2" transform="rotate(-90 185.5 60.2)">R17</text>
<text x="203.3" y="60.2" transform="rotate(-90 203.3 60.2)">R18</text>
<text x="125.7" y="67.1" transform="rotate(-90 125.7 67.1)">+5V</text>
<text x="128.3" y="67.1" transform="rotate(-90 128.3 67.1)">+5V</text>
<text x="179.7" y="70.9">GND</text>
<text x="197.5" y="70.9">GND</text>
<text x="36.5" y="75.1" transform="rotate(-90 36.5 75.1)">C8</text>
<text x="54" y="74.1">+5V</text>
<text x="29.1" y="79.6" transform="rotate(-90 29.1 79.6)">GND</text>
<text x="50.2" y="79.9">R1</text>
<text x="42.7" y="86.6" transform="rotate(-90 42.7 86.6)">5-7</text>
<text x="45.5" y="86.2" transform="rotate(-90 45.5 86.2)">D1</text>
<text x="34.3" y="91.9" transform="rotate(-90 34.3 91.9)">S1</text>
<text x="42.7" y="91.7" transform="rotate(-90 42.7 91.7)">DO3</text>
<text x="88.8" y="91">LED5</text>
<text x="102.1" y="95.8">R15</text>
<text x="102.1" y="90.7">R16</text>
<text x="215.3" y="94.7">IC3</text>
<text x="239.4" y="95.7">+5V</text>
<text x="42.7" y="100.5" transform="rotate(-90 42.7 100.5)">1N4148</text>
<text x="84.3" y="100.6" transform="rotate(-90 84.3 100.6)">GNDGNDGND</text>
<text x="84.3" y="98" transform="rotate(-90 84.3 98)">GND</text>
<text x="88.8" y="101.1">LED2</text>
<text x="88.8" y="98.6">LED3</text>
<text x="88.8" y="96.1">LED4</text>
<text x="102.1" y="100.9">R13</text>
<text x="102.1" y="98.3">R14</text>
<text x="40.7" y="104.6">GND</text>
<text x="179.1" y="111.4">JP1</text>
<text x="198.4" y="109.9">C4</text>
<text x="254.2" y="109.9">C6</text>
<text x="192.3" y="119" transform="rotate(-90 192.3 119)">GND</text>
<text x="198.4" y="118.8">C5</text>
<text x="254.2" y="118.8">C7</text>
<text x="259.1" y="118.5" transform="rotate(-90 259.1 118.5)">GND</text>
<text x="39" y="125.8">C9</text>
<text x="44.5" y="120.7">Q1</text>
<text x="47.9" y="125.8">C10</text>
<text x="206.9" y="121.5" transform="rotate(-90 206.9 121.5)">GNDGND</text>
<text x="245.7" y="121.1" transform="rotate(-90 245.7 121.1)">GNDGND</text>
<text x="266.2" y="122.3">JP2</text>
<text x="133.4" y="128">PIC16F877PT</text>
<text x="34.9" y="136.9">GND</text>
<text x="43.8" y="136.9">GND</text>
<text x="125.7" y="133.1">GND</text>
<text x="128.3" y="133.1">GND</text>
<text x="204.9" y="138.1">VCC</text>
<text x="215.3" y="138.8">L293D</text>
<text x="41.9" y="154.7" transform="rotate(-90 41.9 154.7)">+5V</text>
<text x="63.5" y="154.7" transform="rotate(-90 63.5 154.7)">+5V</text>
<text x="85.1" y="154.7" transform="rotate(-90 85.1 154.7)">+5V</text>
<text x="107.3" y="154.7" transform="rotate(-90 107.3 154.7)">+5V</text>
<text x="130.2" y="154.7" transform="rotate(-90 130.2 154.7)">+5V</text>
<text x="28.8" y="158.4">GND</text>
<text x="47.7" y="156.6" transform="rotate(-90 47.7 156.6)">R3</text>
<text x="50.3" y="158.4">GND</text>
<text x="69.3" y="156.6" transform="rotate(-90 69.3 156.6)">R4</text>
<text x="71.9" y="158.4">GND</text>
<text x="90.9" y="156.6" transform="rotate(-90 90.9 156.6)">R5</text>
<text x="94.2" y="158.4">GND</text>
<text x="113.1" y="156.6" transform="rotate(-90 113.1 156.6)">R6</text>
<text x="117" y="158.4">GND</text>
<text x="136" y="156.6" transform="rotate(-90 136 156.6)">R7</text>
<text x="35" y="187.8" transform="rotate(-90 35 187.8)">R8</text>
<text x="41.9" y="187.1">GND</text>
<text x="56.6" y="187.8" transform="rotate(-90 56.6 187.8)">R9</text>
<text x="63.5" y="187.1">GND</text>
<text x="78.2" y="189.1" transform="rotate(-90 78.2 189.1)">R10</text>
<text x="85.1" y="187.1">GND</text>
<text x="100.4" y="189" transform="rotate(-90 100.4 189)">R11</text>
<text x="107.3" y="187.1">GND</text>
<text x="123.3" y="189.1" transform="rotate(-90 123.3 189.1)">R12</text>
<text x="130.2" y="187.1">GND</text>
<text x="36.1" y="195.4" transform="rotate(-90 36.1 195.4)">+5V</text>
<text x="57.7" y="195.4" transform="rotate(-90 57.7 195.4)">+5V</text>
<text x="79.3" y="195.4" transform="rotate(-90 79.3 195.4)">+5V</text>
<text x="101.5" y="195.4" transform="rotate(-90 101.5 195.4)">+5V</text>
<text x="124.3" y="195.4" transform="rotate(-90 124.3 195.4)">+5V</text>
</g>
<g font-size="2.1" fill="#808080">
<text x="34" y="18.3">J1-1</text>
<text x="34" y="22.8">J1-2</text>
<text x="34" y="27.2">J2-1</text>
<text x="72.8" y="26.7">2</text>
<text x="79.7" y="29.3">1</text>
<text x="79.7" y="24.2">3</text>
<text x="34" y="31.7">J2-2</text>
<text x="103.5" y="30.3">IN</text>
<text x="105.9" y="34">ADJ</text>
<text x="108.1" y="30.3">OUT</text>
<text x="179.3" y="45.2" transform="rotate(-90 179.3 45.2)">1</text>
<text x="181.9" y="45.2" transform="rotate(-90 181.9 45.2)">2</text>
<text x="197.1" y="45.2" transform="rotate(-90 197.1 45.2)">1</text>
<text x="199.7" y="45.2" transform="rotate(-90 199.7 45.2)">2</text>
<text x="35.4" y="49">1</text>
<text x="35.4" y="51.5">2</text>
<text x="66.5" y="49">1</text>
<text x="66.5" y="51.5">2</text>
<text x="179.3" y="52.1" transform="rotate(-90 179.3 52.1)">3</text>
<text x="181.9" y="52.1" transform="rotate(-90 181.9 52.1)">4</text>
<text x="197.1" y="52.1" transform="rotate(-90 197.1 52.1)">3</text>
<text x="199.7" y="52.1" transform="rotate(-90 199.7 52.1)">4</text>
<text x="35.4" y="54">3</text>
<text x="35.4" y="56.6">4</text>
<text x="35.4" y="59.1">5</text>
<text x="66.5" y="54">3</text>
<text x="107.8" y="71.8">18</text>
<text x="127" y="69.6">VDD</text>
<text x="127.9" y="66.7" transform="rotate(-90 127.9 66.7)">28</text>
<text x="130.5" y="66.7" transform="rotate(-90 130.5 66.7)">7</text>
<text x="107.8" y="76.9">19</text>
<text x="112.8" y="72.9">MCLR/THV</text>
<text x="136.9" y="75.5">PGD/RB7</text>
<text x="148.9" y="76.9">16</text>
<text x="148.9" y="74.4">17</text>
<text x="107.8" y="79.4">20</text>
<text x="107.8" y="82">21</text>
<text x="112.8" y="78">RA0/AN0</text>
<text x="112.8" y="80.6">RA1/AN1</text>
<text x="112.8" y="83.1">RA2/AN2</text>
<text x="136.9" y="78">PGC/RB6</text>
<text x="142.1" y="83.1">RB4</text>
<text x="142.1" y="80.6">RB5</text>
<text x="148.9" y="82">14</text>
<text x="148.9" y="79.4">15</text>
<text x="40.3" y="86.4" transform="rotate(-90 40.3 86.4)">1</text>
<text x="42.8" y="86.4" transform="rotate(-90 42.8 86.4)">2</text>
<text x="107.8" y="84.5">22</text>
<text x="107.8" y="87.1">23</text>
<text x="107.8" y="89.6">24</text>
<text x="112.8" y="85.6">RA3/AN3</text>
<text x="112.8" y="88.2">RA4/T0CKI</text>
<text x="136.6" y="85.6">PGM/RB3</text>
<text x="142.1" y="88.2">RB2</text>
<text x="148.9" y="89.6">9</text>
<text x="148.9" y="87.1">10</text>
<text x="148.9" y="84.5">11</text>
<text x="40.3" y="93.4" transform="rotate(-90 40.3 93.4)">3</text>
<text x="42.8" y="93.4" transform="rotate(-90 42.8 93.4)">4</text>
<text x="107.8" y="92.1">25</text>
<text x="107.8" y="94.7">26</text>
<text x="112.8" y="90.7">RA5/AN4</text>
<text x="112.8" y="93.3">RE0/RD/AN5</text>
<text x="112.8" y="95.8">RE1/WR/AN6</text>
<text x="138.1" y="93.3">INT/RB0</text>
<text x="142.1" y="90.7">RB1</text>
<text x="148.9" y="92.1">8</text>
<text x="107.8" y="97.2">27</text>
<text x="112.8" y="98.3">RE2/CS/AN7</text>
<text x="135.9" y="100.9">PSP6/RD6</text>
<text x="135.9" y="98.3">PSP7/RD7</text>
<text x="148.9" y="99.8">4</text>
<text x="148.9" y="97.2">5</text>
<text x="211.7" y="97.9">1</text>
<text x="217.6" y="99">1-2EN</text>
<text x="227.5" y="99">VCC1</text>
<text x="237.9" y="97.9">16</text>
<text x="107.8" y="102.3">30</text>
<text x="107.8" y="104.8">31</text>
<text x="107.8" y="107.4">32</text>
<text x="112.8" y="103.4">OSC1/CLKIN</text>
<text x="112.8" y="106">OSC2/CLKOUT</text>
<text x="135.9" y="106">PSP4/RD4</text>
<text x="135.9" y="103.4">PSP5/RD5</text>
<text x="148.9" y="107.4">1</text>
<text x="148.9" y="104.8">2</text>
<text x="148.9" y="102.3">3</text>
<text x="211.7" y="102.9">2</text>
<text x="217.6" y="104.1">1A</text>
<text x="230.6" y="104.1">4A</text>
<text x="237.9" y="102.9">15</text>
<text x="107.8" y="109.9">35</text>
<text x="107.8" y="112.5">36</text>
<text x="112.8" y="108.5">RC0/T1OSO</text>
<text x="112.8" y="111">RC1/T1OSI</text>
<text x="112.8" y="113.6">RC2/CCP1</text>
<text x="136.7" y="113.6">SDO/RC5</text>
<text x="138.4" y="108.5">RX/RC7</text>
<text x="138.7" y="111">TX/RC6</text>
<text x="148.9" y="112.5">43</text>
<text x="148.9" y="109.9">44</text>
<text x="211.7" y="108">3</text>
<text x="211.7" y="113.1">4</text>
<text x="217.6" y="109.1">1Y</text>
<text x="230.6" y="109.1">4Y</text>
<text x="237.9" y="108">14</text>
<text x="237.9" y="113.1">13</text>
<text x="107.8" y="115">37</text>
<text x="107.8" y="117.5">38</text>
<text x="112.8" y="116.1">RC3/SCK</text>
<text x="112.8" y="118.7">RD0/PSP0</text>
<text x="135.9" y="118.7">RD3/PSP3</text>
<text x="137.8" y="116.1">SDI/RC4</text>
<text x="148.9" y="117.5">41</text>
<text x="148.9" y="115">42</text>
<text x="186.5" y="116.9">1</text>
<text x="186.5" y="114.4">2</text>
<text x="211.7" y="118.2">5</text>
<text x="217.6" y="114.2">GND1</text>
<text x="217.6" y="119.3">GND2</text>
<text x="227.3" y="114.2">GND3</text>
<text x="227.3" y="119.3">GND4</text>
<text x="237.9" y="118.2">12</text>
<text x="261.9" y="114.4">1</text>
<text x="261.9" y="116.9">2</text>
<text x="107.8" y="120.1">39</text>
<text x="112.8" y="121.2">RD1/PSP1</text>
<text x="127" y="124.2">VSS</text>
<text x="135.9" y="121.2">RD2/PSP2</text>
<text x="148.9" y="120.1">40</text>
<text x="211.7" y="123.2">6</text>
<text x="217.6" y="124.4">2Y</text>
<text x="230.6" y="124.4">3Y</text>
<text x="237.9" y="123.2">11</text>
<text x="127.9" y="128.2" transform="rotate(-90 127.9 128.2)">29</text>
<text x="130.5" y="127.1" transform="rotate(-90 130.5 127.1)">6</text>
<text x="211.7" y="128.3">7</text>
<text x="217.6" y="129.4">2A</text>
<text x="230.6" y="129.4">3A</text>
<text x="237.9" y="128.3">10</text>
<text x="211.7" y="133.4">8</text>
<text x="217.6" y="134.5">VCC2</text>
<text x="227.2" y="134.5">3-4EN</text>
<text x="237.9" y="133.4">9</text>
<text x="31.4" y="165.2" transform="rotate(-90 31.4 165.2)">2</text>
<text x="44.1" y="165.2" transform="rotate(-90 44.1 165.2)">3</text>
<text x="53" y="165.2" transform="rotate(-90 53 165.2)">2</text>
<text x="65.7" y="165.2" transform="rotate(-90 65.7 165.2)">3</text>
<text x="74.6" y="165.2" transform="rotate(-90 74.6 165.2)">2</text>
<text x="87.3" y="165.2" transform="rotate(-90 87.3 165.2)">3</text>
<text x="96.8" y="165.2" transform="rotate(-90 96.8 165.2)">2</text>
<text x="109.5" y="165.2" transform="rotate(-90 109.5 165.2)">3</text>
<text x="119.7" y="165.2" transform="rotate(-90 119.7 165.2)">2</text>
<text x="132.4" y="165.2" transform="rotate(-90 132.4 165.2)">3</text>
<text x="32.5" y="169.4" transform="rotate(-90 32.5 169.4)">C</text>
<text x="45.2" y="169.3" transform="rotate(-90 45.2 169.3)">A</text>
<text x="54.1" y="169.4" transform="rotate(-90 54.1 169.4)">C</text>
<text x="66.8" y="169.3" transform="rotate(-90 66.8 169.3)">A</text>
<text x="75.7" y="169.4" transform="rotate(-90 75.7 169.4)">C</text>
<text x="88.4" y="169.3" transform="rotate(-90 88.4 169.3)">A</text>
<text x="97.9" y="169.4" transform="rotate(-90 97.9 169.4)">C</text>
<text x="110.6" y="169.3" transform="rotate(-90 110.6 169.3)">A</text>
<text x="120.8" y="169.4" transform="rotate(-90 120.8 169.4)">C</text>
<text x="133.5" y="169.3" transform="rotate(-90 133.5 169.3)">A</text>
<text x="31.4" y="179.7" transform="rotate(-90 31.4 179.7)">1</text>
<text x="32.5" y="175.9" transform="rotate(-90 32.5 175.9)">E</text>
<text x="44.1" y="179.7" transform="rotate(-90 44.1 179.7)">4</text>
<text x="45.2" y="175.9" transform="rotate(-90 45.2 175.9)">K</text>
<text x="53" y="179.7" transform="rotate(-90 53 179.7)">1</text>
<text x="54.1" y="175.9" transform="rotate(-90 54.1 175.9)">E</text>
<text x="65.7" y="179.7" transform="rotate(-90 65.7 179.7)">4</text>
<text x="66.8" y="175.9" transform="rotate(-90 66.8 175.9)">K</text>
<text x="74.6" y="179.7" transform="rotate(-90 74.6 179.7)">1</text>
<text x="75.7" y="175.9" transform="rotate(-90 75.7 175.9)">E</text>
<text x="87.3" y="179.7" transform="rotate(-90 87.3 179.7)">4</text>
<text x="88.4" y="175.9" transform="rotate(-90 88.4 175.9)">K</text>
<text x="96.8" y="179.7" transform="rotate(-90 96.8 179.7)">1</text>
<text x="97.9" y="175.9" transform="rotate(-90 97.9 175.9)">E</text>
<text x="109.5" y="179.7" transform="rotate(-90 109.5 179.7)">4</text>
<text x="110.6" y="175.9" transform="rotate(-90 110.6 175.9)">K</text>
<text x="119.7" y="179.7" transform="rotate(-90 119.7 179.7)">1</text>
<text x="120.8" y="175.9" transform="rotate(-90 120.8 175.9)">E</text>
<text x="132.4" y="179.7" transform="rotate(-90 132.4 179.7)">4</text>
<text x="133.5" y="175.9" transform="rotate(-90 133.5 175.9)">K</text>
</g>
<text font-size="1.8" fill="#c90d0c" x="119.4" y="33" transform="rotate(-90 119.4 33)">+</text>
<g font-size="1.8" fill="#808080">
<text x="34.3" y="165.5">QRD1114</text>
<text x="55.9" y="165.5">QRD1114</text>
<text x="77.5" y="165.5">QRD1114</text>
<text x="99.7" y="165.5">QRD1114</text>
<text x="122.6" y="165.5">QRD1114</text>
<text x="34.3" y="180.7">U$1</text>
<text x="55.9" y="180.7">U$2</text>
<text x="77.5" y="180.7">U$3</text>
<text x="99.7" y="180.7">U$4</text>
<text x="122.6" y="180.7">U$5</text>
</g>
</svg>
